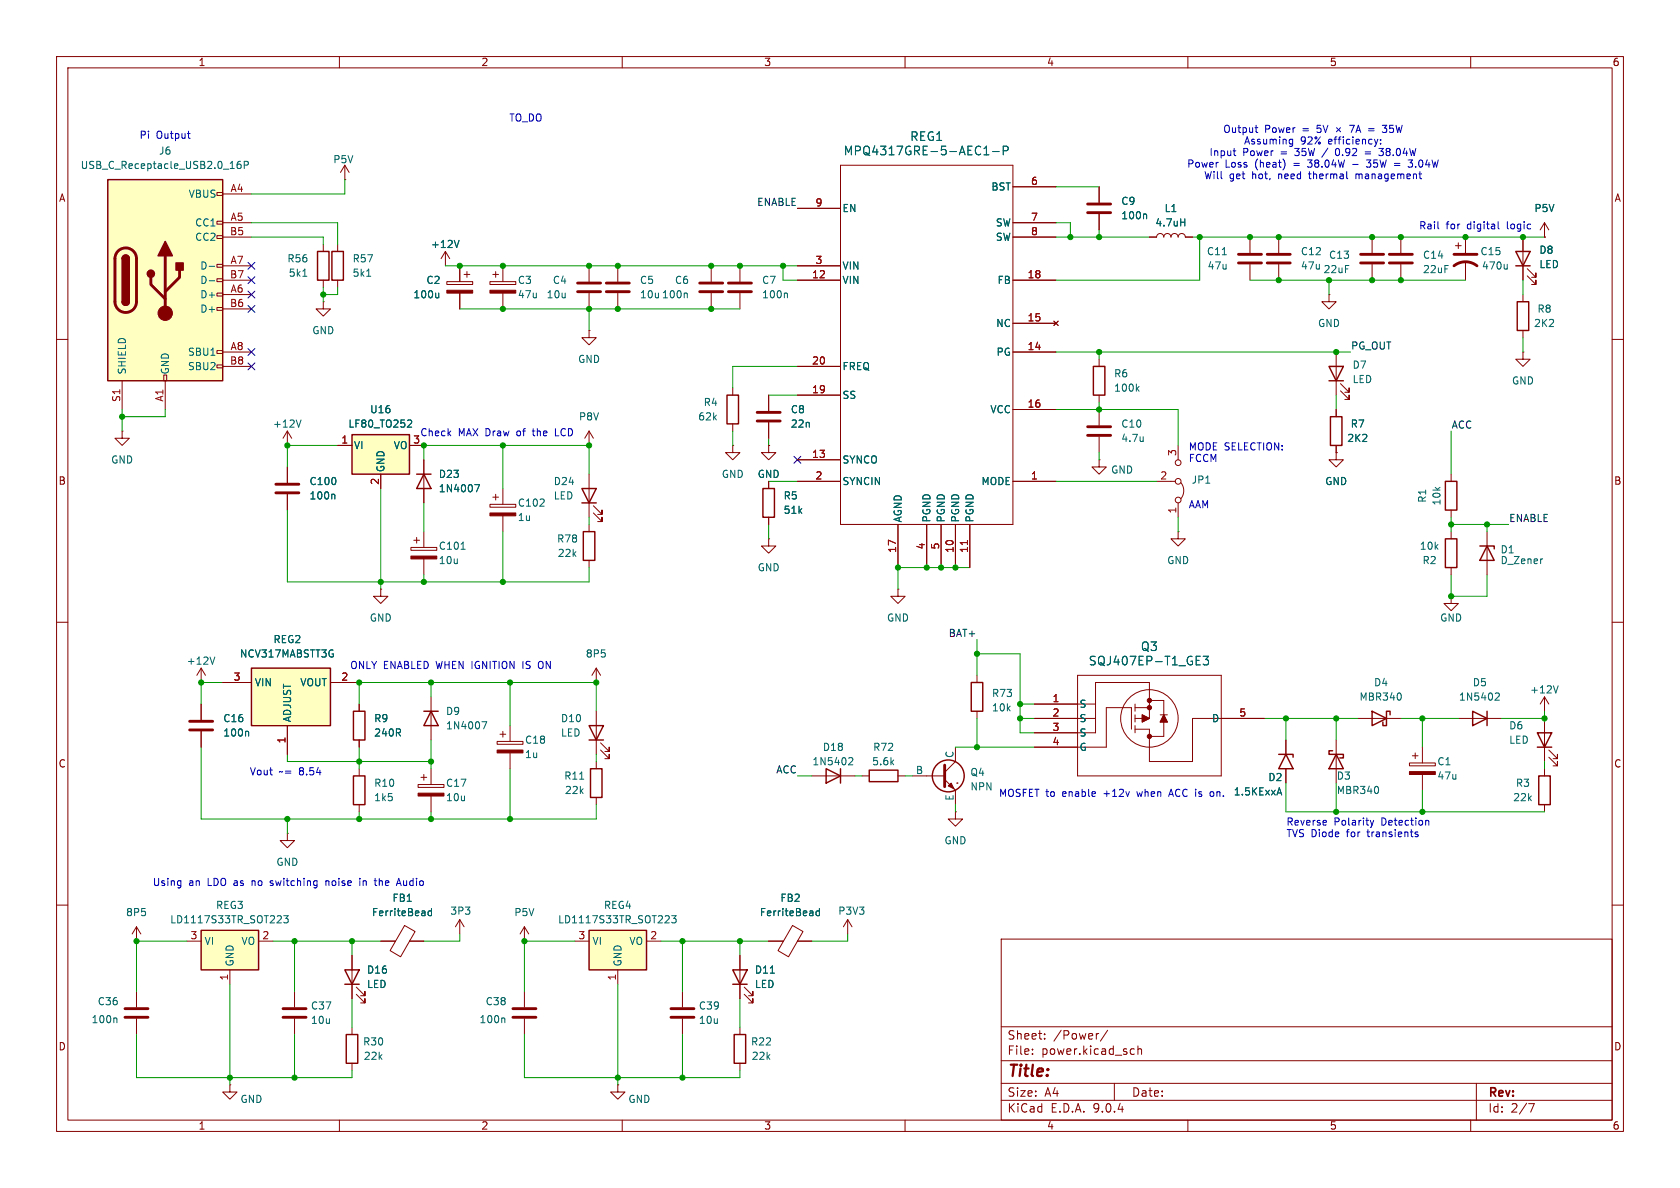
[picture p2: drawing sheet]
<svg xmlns="http://www.w3.org/2000/svg" width="297mm" height="210mm" viewBox="0 0 297 210" stroke-linecap="round" stroke-linejoin="round" font-family="sans-serif">
<g fill="none" stroke="#840000" stroke-width=".18">
<path d="M10 10h277v190h-277zM12 12h273v186h-273zM60 10v2M110 10v2M160 10v2M210 10v2M260 10v2M10 60h2M285 60h2M10 110h2M285 110h2M10 160h2"/>
<path d="M177 166h108v32h-108zM285 160h2M60 198v2M110 198v2M160 198v2M177 194.5h108M177 191.5h108M177 187.5h108M177 181.5h108M182.5 186.3v.1M182.5 185.5v.1M184.7 183.6v.1"/>
<path d="M184.7 182.8v.1M194.2 182.7l-.2 .1M195.8 182.1l-1.3 2M197 191.5v3M200.1 185.4l.4 .1M200.5 186.3l-.4 .1M201.2 185.5l.2-.1 .3 .1 .1 .9M201.2 184.9v1.5M210 198v2M260 198v2M261 191.5v6.5M270.2 195.1h1l-.6 1.5"/>
</g>
<path d="M62.2 76.8h10.2v7h-10.2z" fill="#ffffc2"/>
<g fill="none" stroke="#840000" stroke-width=".25">
<path d="M268 44.5h2.5l-1.3 2.5zM268 47h2.5M268.2 53.3h2.1v5.1h-2.1zM62.2 76.8h10.2v7h-10.2zM234.9 64.8h2.6l-1.3 2.5zM234.9 67.3h2.6M235.2 73.7h2v5h-2zM73.7 83.8h2.5M74.9 83.8l1.3 2.6h-2.5zM255.5 85.1h2.1v5.1h-2.1zM255.5 95.3h2.1v5h-2.1zM261.6 96.5h2.6v.5"/>
<path d="M262.9 96.5l1.3 2.6h-2.6zM62.5 125.7h2v5.1h-2zM62.5 137.2h2v5h-2zM74.9 125.7h2.6M76.2 125.7l1.3 2.6h-2.6zM104.1 128.3h2.6l-1.3 2.5zM104.1 130.8h2.6M104.4 135.9h2v5.1h-2zM171.7 120.7h2v5h-2zM226.1 133.4h2.5v.5M227.3 133.4l1.3 2.5h-2.5zM235.6 132.7h-.7v.7h2.6v.6h-.6"/>
<path d="M236.2 133.4l1.3 2.5h-2.6zM242.6 125.7l2.5 1.3-2.5 1.3zM245.7 126.4v-.7h-.6v2.6h-.6v-.7M260.3 125.7l2.6 1.3-2.6 1.3zM262.9 125.7v2.6M271.8 129.5h2.5l-1.3 2.6zM271.8 132.1h2.5M272 137.2h2.1v5h-2.1zM129.5 171.5h2.6l-1.3 2.5zM129.5 174h2.6M129.8 182.9h2v5.1h-2z"/>
</g>
<g fill="none" stroke="#840000" stroke-width=".18">
<path d="M141 36.8h7.6M148.6 29.2h30.5v63.5h-30.5zM179.1 33h7.6M179.1 39.4h7.6M273 39.4l-.7 1.2M273 39.4l.8 1.2M273 39.4v2.5M78.7 44.5l-.7 1.2M78.7 44.5l.8 1.2M78.7 44.5v2.5M79 49.8h4.6v.5h-4.6zM81.3 47v2.8"/>
<path d="M81.3 51.8v2.8M82 48.5h1.1M82.5 48v1M86.6 49.8h4.6v.5h-4.6zM87.1 48.5h1M87.6 48v1M88.9 47v2.8M88.9 51.8v2.8M141 47h7.6M141 49.5h7.6M179.1 49.5h7.6M179.1 41.9h7.6"/>
<path d="M179.1 57.2h7.6M186.3 56.8l.8 .7M187.1 56.8l-.8 .7M221 41.9v2.8M221 46.7v2.8M226.1 41.9v2.8M226.1 46.7v2.8M234.9 52.1v1.2h1.3l-1.3 1.3-1.2-1.3h1.2M234.9 52.1h.1M242.6 41.9v2.8M242.6 46.7v2.8M247.6 41.9v2.8"/>
<path d="M247.6 46.7v2.8M257.3 43.4h1M257.8 42.9v1M259.1 41.9v2.8M259.1 46.2v3.3M269.2 41.9v7.6M269.2 52.1v1.2M269.2 58.4v1.3M270 48.8l1.5 1.5v-.8v.8h-.7M270 47.5l1.5 1.5v-.7v.7h-.7M273 41.9h.1M50.8 76.2l-.8 1.3"/>
<path d="M50.8 76.2l.8 1.3M50.8 76.2v2.5M59.7 78.7h2.5M72.4 78.7h2.5M141 64.8h7.6M141 69.9h7.6M179.1 62.2h7.6M179.1 72.4h7.6M194.3 72.4v2.8M194.3 77.2v2.8M208.3 78.7v2.6M236.2 62.2v7.7"/>
<path d="M236.2 72.4v1.3M236.2 78.7v1.3M237 69.1l1.5 1.5v-.7v.7h-.8M237 67.8l1.5 1.5v-.7v.7h-.8M269.2 62.2v1.3h1.3l-1.3 1.3-1.2-1.3h1.2M269.2 62.2h.1M67.3 83.8v2.6M74.9 81.3v7.6M86.6 89.2h4.6v.5h-4.6zM87.1 87.9h1M87.6 87.4v1M88.9 86.4v2.8"/>
<path d="M88.9 91.2v2.8M141 85.1h7.6M141 81.3h7.6M158.7 92.7v7.6M163.8 92.7v7.6M166.4 92.7v7.6M168.9 92.7v7.6M171.4 92.7v7.6M179.1 85.1h7.6M194.3 81.3v1.3h1.3l-1.3 1.2-1.3-1.2h1.3M194.3 81.3h.1M204.5 85.1h3.3"/>
<path d="M208.3 94v1.3h1.2l-1.2 1.2-1.3-1.2h1.3M208.3 94h.1M208.3 88.9v2.5M208.8 85.3a2.26 2.26 0 0 1 0 2.8M236.2 80v1.3h1.3l-1.3 1.3-1.3-1.3h1.3M236.2 80h.1M256.5 83.8v1.3M256.5 90.2v1.2M256.5 94v1.3M262.9 94v7.6M67.3 104.1v1.3h1.3l-1.3 1.3-1.3-1.3h1.3M67.3 104.1h.1"/>
<path d="M172.7 119.4v1.3M190.5 119.4h25.4v17.8h-25.4zM256.5 105.4v1.3h1.3l-1.3 1.3-1.2-1.3h1.2M256.5 105.4h.1M256.5 100.3v1.3M63.5 124.5v1.2M63.5 130.8v1.3M63.5 135.9v1.3M73.9 138.7h4.6v.5h-4.6zM74.4 137.4h1M74.9 136.9v1M76.2 123.2v7.6"/>
<path d="M76.2 135.9v2.8M87.9 131.1h4.6v.5h-4.6zM88.4 129.8h1M88.9 129.3v1M90.2 128.3v2.8M90.2 133.1v2.8M105.4 125.7v7.7M105.4 134.6v1.3M106.2 132.6l1.5 1.5v-.7v.7h-.8M106.2 131.3l1.5 1.5v-.7v.7h-.8M172.7 125.7v1.3M182.9 127h10.8"/>
<path d="M182.9 124.5h10.8M200 128.9v-3.8h-4.4v7h-12.7M200.7 127h2.5M200.7 125.1h2.5M200.7 124.5v1.2M200.7 126.4v1.2M200.7 128.3v1.2M201.9 126.4l1.3 .6-1.3 .6zM203.2 127v-6.3h-9.5v8.8h-10.8M203.2 123.8h2.5v6.4h-2.5M205.1 126.4h1.3M205.7 126.4l.7 1.2h-1.3z"/>
<path d="M223.5 127h-12.7v7.6h-7.6v-5.7h-2.5M227.3 130.8v2.6M227.3 135.9v2.5M236.2 130.8v7.6M240 127h7.6M249.2 134.9h4.5v.5h-4.5zM249.7 133.6h1M250.2 133.1v1M251.5 132.1v2.8M251.5 136.9v2.8M257.8 127h7.6M273 123.2v2.5"/>
<path d="M273 127v7.6M273 135.9v1.3M273 123.2l-.7 1.3M273 123.2l.8 1.3M273.8 133.9l1.5 1.5v-.8v.8h-.7M273.8 132.6l1.5 1.5v-.7v.7h-.7M63.5 142.2v1.3M76.2 140.7v2.8M105.4 141v1.2M273 142.2v1.3M130.8 168.9v7.6M131.6 175.8l1.5 1.5v-.8v.8h-.8"/>
<path d="M131.6 174.5l1.5 1.5v-.7v.7h-.8M130.8 181.6v1.3M130.8 188v1.2"/>
<circle cx="208.3" cy="88.4" r=".51"/>
<circle cx="208.3" cy="81.8" r=".51"/>
<circle cx="208.3" cy="85.1" r=".51"/>
<circle cx="203.2" cy="127" r="5.1"/>
</g>
<g fill="none" stroke="#006464" stroke-width=".18">
<path d="M174 27.4h.8M174.1 26.2l.3-.4v1.6M175.5 26.8h1.1M177.4 26.6h.7l.1-.2v-.4l-.3-.2h-.5v1.6M77.6 51.8v.8M77.6 52.5l-.2 .1M81.2 42.5l-.5 1.3M216.1 45h.7M266.5 46.7v.9M266.5 47.4l-.2 .2M53.2 74.2l-.4 1.3M72.2 74.2l.5 .1 .1 .3-.8 .9h.8"/>
<path d="M202.1 77.2v.8M202.1 77.9l-.1 .1M83.9 85.7h.9l-.6 1.2M272.6 98.8h.1M211.5 117.5h.7M211.5 116h.7M212.7 116h1l-.6 .6 .5 .1v.7l-.2 .1h-.5l-.2-.1M85.2 127.6h.8l-.5 1.2M102.5 137.7h.7M226.2 139.3l.4 1.2M243.6 139.3v.7M247.7 122.7v.8"/>
<path d="M264.5 122.5l.4 .1 .2 .3-.8 .9h.8M275.5 121.2l-.5 1.3M225.9 140.2h.6M136.2 172h.7"/>
</g>
<path d="M218.9 45h4.1M218.9 46.5h4.1M224 45h4.1M224 46.5h4.1M240.5 45h4.1M240.5 46.5h4.1M245.6 45h4.1M245.6 46.5h4.1M257 47a3.3 3.3 0 0 1 4.1 0M257 45h4.1M192.3 75.4h4M192.3 77h4" fill="none" stroke="#840000" stroke-width=".51"/>
<g fill="#840000" stroke="#840000" stroke-width=".18">
<path d="M87.9 132.6h4.6v.5h-4.6z"/>
<path d="M73.9 140.2h4.6v.5h-4.6z"/>
<path d="M86.6 90.7h4.6v.5h-4.6z"/>
<path d="M249.2 136.4h4.5v.5h-4.5z"/>
<path d="M201.9 126.4l1.3 .6-1.3 .6z"/>
<path d="M205.7 126.4l.7 1.2h-1.3z"/>
<path d="M86.6 51.3h4.6v.5h-4.6z"/>
<path d="M79 51.3h4.6v.5h-4.6z"/>
<circle cx="203.2" cy="123.8" r=".38"/>
<circle cx="203.2" cy="125.1" r=".38"/>
<circle cx="203.2" cy="130.2" r=".38"/>
</g>
<path d="M171 95.6v.7" fill="none" stroke="#a90000" stroke-width=".18"/>
<path d="M19 31.8h20.4v35.5h-20.4z" fill="#ffffc2"/>
<g fill="none" stroke="#840000" stroke-width=".18">
<path d="M38.4 34h1v.5h-1zM38.4 39.1h1v.5h-1zM39.4 34.3h5M39.4 39.4h5M61 31.8h.1M61 29.2l.7 1.3M61 29.2l-.8 1.3M61 29.2v2.6M194.3 33v2.8M194.3 37.8v2.8M38.4 41.7h1v.5h-1zM38.4 46.7h1v.5h-1z"/>
<path d="M38.4 49.3h1v.5h-1zM38.4 51.8h1v.5h-1zM38.4 54.4h1v.5h-1zM39.4 41.9h5M39.4 47h5M39.4 49.5h5M39.4 52.1h5M39.4 54.6h5M57.1 53.3v1.3h1.3l-1.3 1.3-1.2-1.3h1.2M57.1 53.3h.1M57.1 43.2v1.3M57.1 49.5v1.3"/>
<path d="M59.7 43.2v1.3M59.7 49.5v1.3M203.2 41.9h1.3a.64 .64 0 0 1 .6-.6 .64 .64 0 0 1 .6 .6 .64 .64 0 0 1 .7-.6 .64 .64 0 0 1 .6 .6 .64 .64 0 0 1 .6-.6 .64 .64 0 0 1 .7 .6 .64 .64 0 0 1 .6-.6 .64 .64 0 0 1 .6 .6h1.3M21.6 76.2v1.3h1.3l-1.3 1.2-1.3-1.2h1.3M21.6 76.2h.1M21.6 67.3v5.1M29 66.3h.5v1h-.5zM29.2 67.3v5.1M38.4 62h1v.5h-1zM38.4 64.5h1v.5h-1zM39.4 62.2h5M39.4 64.8h5"/>
<path d="M194.3 63.5v1.3M194.3 69.9v1.2M105.4 118.1l-.8 1.3M105.4 118.1l.8 1.3M105.4 118.1v2.6M158.7 104.1v1.3h1.3l-1.3 1.3-1.2-1.3h1.2M158.7 104.1h.1M105.4 120.7h.1M143.5 137.2h7.6M152.4 137.2h1.3M158.7 137.2h1.3M161.3 137.2h5.7"/>
<path d="M167 137.8l1.9 1.9v2.5M168.9 132.1v2.5l-1.9 1.9M169.2 138.4h.1M50.8 147.3v1.3h1.3l-1.3 1.3-1.3-1.3h1.3M50.8 147.3h.1M168.9 143.5v1.3h1.3l-1.3 1.3-1.3-1.3h1.3M168.9 143.5h.1M24.1 166.4h.1M24.1 163.8l-.7 1.3M24.1 163.8l.8 1.3M24.1 163.8v2.6"/>
</g>
<g fill="none" stroke="#840000" stroke-width=".25">
<path d="M19 31.8h20.4v35.5h-20.4zM21.6 45.7a.64 .64 0 0 1 .6-.6 .64 .64 0 0 1 .7 .6M21.6 53.3a.64 .64 0 0 0 .6 .7 .64 .64 0 0 0 .7-.7M56.1 44.5h2.1v5h-2.1zM58.7 44.5h2v5h-2zM193.3 64.8h2v5.1h-2zM146 135.9l2.6 1.3-2.6 1.2zM148.6 135.9v2.5M153.7 136.1h5v2.1h-5z"/>
<circle cx="167.6" cy="137.2" r="2.82"/>
</g>
<path d="M192.3 36.1h4M192.3 37.6h4M20.9 44.4a1.9 1.9 0 0 1 2-.4 1.9 1.9 0 0 1 1.2 1.7v7.6a1.91 1.91 0 0 1-1.9 1.9 1.91 1.91 0 0 1-1.9-1.9v-7.7l.2-.7zM26.7 49v1.3l2.5 2.5M29.2 45.2v10.2M31.7 47.8v1.2l-2.5 2.6M167 135.3v3.8" fill="none" stroke="#840000" stroke-width=".51"/>
<g fill="#840000" stroke="#840000" stroke-width=".25">
<path d="M21.6 45.7h1.3v7.6h-1.3z"/>
<path d="M21.8 45.3a.64 .64 0 0 1 .7-.2 .64 .64 0 0 1 .4 .6h-1.3z"/>
<path d="M21.6 53.3h1.3a.64 .64 0 0 1-.7 .7 .64 .64 0 0 1-.6-.7z"/>
<path d="M29.2 42.7l1.3 2.5h-2.6z"/>
<path d="M31.1 46.5h1.3v1.3h-1.3z"/>
<circle cx="26.7" cy="48.4" r=".63"/>
</g>
<g fill="#840000" stroke="#840000" stroke-width=".18">
<path d="M167.6 138.9l.5-.5 .6 1z"/>
<circle cx="29.2" cy="55.4" r="1.27"/>
</g>
<path d="M42.5 28.5l-.3 .1a.86 .86 0 0 0 0 1.2l.4-.1v-.5l-.2-.2-.4 .1-.1 .1M43.2 29.2l.6-.1 .1-.2-.1-.3-.6-.1v1.3M202.5 37.8l.2 .2v.7M208.7 39.3h.8M209.5 38.7v1.2M37 47.1h1M37 49.6h1M53.5 48.8h.8M64.8 48.8h.7M201 68.7l.4 .5M201.4 68.3l-.5 .5M150.2 133.9l.4 .1 .2 .3-.8 .9h.8" fill="none" stroke="#006464" stroke-width=".18"/>
<path d="M35.6 164.5h10.1v7h-10.1z" fill="#ffffc2"/>
<path d="M128.5 69.9h2.1v5h-2.1zM102.9 86.4h2.5l-1.3 2.5zM102.9 88.9h2.5M103.1 94h2.1v5.1h-2.1zM134.9 86.4h2v5h-2zM35.6 164.5h10.1v7h-10.1zM61 171.5h2.5l-1.3 2.5zM61 174h2.5M61.2 182.9h2v5.1h-2z" fill="none" stroke="#840000" stroke-width=".25"/>
<g fill="none" stroke="#840000" stroke-width=".18">
<path d="M104.1 58.4v1.3h1.3l-1.3 1.3-1.2-1.3h1.2M104.1 58.4h.1M104.1 47v2.8M104.1 51.8v2.8M109.2 47v2.8M109.2 51.8v2.8M125.7 47v2.8M125.7 51.8v2.8M130.8 47v2.8M130.8 51.8v2.8M104.1 78.7h.1M104.1 76.2l-.7 1.3"/>
<path d="M104.1 76.2l.8 1.3M104.1 76.2v2.5M129.5 78.7v1.3h1.3l-1.3 1.3-1.2-1.3h1.2M129.5 78.7h.1M129.5 68.6v1.3M129.5 74.9v1.3M135.9 78.7v1.3h1.3l-1.3 1.3-1.3-1.3h1.3M135.9 78.7h.1M135.9 69.9v2.7M135.9 74.7v2.8M72.6 96.8h4.6v.5h-4.6zM73.2 95.5h1"/>
<path d="M73.7 95v1M74.9 94v2.8M74.9 98.8v2.8M104.1 83.8v7.6M104.1 92.7v1.3M104.1 99.1v1.2M104.9 90.7l1.5 1.5v-.8v.8h-.7M104.9 89.4l1.5 1.5v-.7v.7h-.7M135.9 95.3v1.2h1.3l-1.3 1.3-1.3-1.3h1.3M135.9 95.3h.1M135.9 85.1v1.3M135.9 91.4v1.3"/>
<path d="M24.1 175.3v2.8M33 166.4h2.6M40.6 171.5v2.5M45.7 166.4h2.6M52.1 175.3v2.8M62.2 168.9v7.6M63 175.8l1.5 1.5v-.8v.8h-.7M63 174.5l1.5 1.5v-.7v.7h-.7M67.3 166.4h2.6M71.5 163.6l1.9 1.1-2.6 4.4-1.8-1.1zM72.4 166.4h2.5M24.1 180.1v2.8"/>
<path d="M40.6 191.8v1.2h1.3l-1.3 1.3-1.2-1.3h1.2M40.6 191.8h.1M52.1 180.1v2.8M62.2 181.6v1.3M62.2 188v1.2"/>
</g>
<path d="M121.3 51.8l.2 .2v.6M139 51.8l.2 .2v.6M81.5 97.1h.7M20.5 179.9l.2 .2v.7M50.2 161.9h.8l-.5 .5 .4 .1v.5l-.2 .1-.5-.1M76.3 161.1l-.4-.1-.2 .3 .1 .5h.5M76.3 160.6v1.3" fill="none" stroke="#006464" stroke-width=".18"/>
<g fill="none" stroke="#840000" stroke-width=".51">
<path d="M102.1 50h4.1M102.1 51.6h4.1M107.2 50h4.1M107.2 51.6h4.1M123.7 50h4.1M123.7 51.6h4.1M128.8 50h4M128.8 51.6h4M133.9 72.9h4M133.9 74.4h4M22.1 178.3h4.1M22.1 179.8h4.1"/>
<path d="M50 178.3h4.1M50 179.8h4.1"/>
</g>
<path d="M72.6 98.3h4.6v.5h-4.6z" fill="#840000" stroke="#840000" stroke-width=".18"/>
<path d="M44.4 118.1h14v10.2h-14z" fill="#ffffc2"/>
<path d="M44.4 118.1h14v10.2h-14z" fill="none" stroke="#840000" stroke-width=".25"/>
<g fill="none" stroke="#840000" stroke-width=".18">
<path d="M50.8 82.6v2.7M50.8 87.4v2.8M35.6 118.1l-.8 1.3M35.6 118.1l.7 1.3M35.6 118.1v2.6M35.6 124.5v2.8M35.6 129.3v2.8M39.4 120.7h5M50.8 128.3v5.1M58.4 120.7h5.1M81.3 162.6l-.8 1.2M81.3 162.6l.7 1.2"/>
<path d="M81.3 162.6v2.5M92.7 166.4h.1M92.7 163.8l-.8 1.3M92.7 163.8l.8 1.3M92.7 163.8v2.6M92.7 175.3v2.8M92.7 180.1v2.8"/>
</g>
<path d="M59 87.4l.2 .1v.7M38 116.1l-.4 1.3M43.8 129.3l.2 .2v.6M89.1 179.9l.1 .2v.7" fill="none" stroke="#006464" stroke-width=".18"/>
<path d="M48.8 85.6h4M48.8 87.1h4M33.5 127.5h4.1M33.5 129h4.1M90.7 178.3h4M90.7 179.8h4" fill="none" stroke="#840000" stroke-width=".51"/>
<path d="M104.1 164.5h10.2v7h-10.2z" fill="#ffffc2"/>
<path d="M104.1 164.5h10.2v7h-10.2z" fill="none" stroke="#840000" stroke-width=".25"/>
<g fill="none" stroke="#840000" stroke-width=".18">
<path d="M141 36.8h7.6M179.1 33h7.6M179.1 39.4h7.6M194.3 33v2.8M194.3 37.8v2.8M81.3 47v2.8M81.3 51.8v2.8M141 47h7.6M141 49.5h7.6M179.1 41.9h7.6M179.1 49.5h7.6M179.1 57.2h7.6"/>
<path d="M186.3 56.8l.8 .7M187.1 56.8l-.8 .7M203.2 41.9h1.3M209.5 41.9h1.3M269.2 41.9v2.6M269.2 47v2.5M273 41.9h.1M59.7 78.7h2.5M72.4 78.7h2.5M135.9 78.7h.1M135.9 69.9v2.7M135.9 74.7v2.8"/>
<path d="M141 64.8h7.6M141 69.9h7.6M179.1 62.2h7.6M179.1 72.4h7.6M236.2 72.4v1.3M236.2 78.7v1.3M50.8 82.6v2.7M50.8 87.4v2.8M67.3 83.8v2.6M74.9 81.3v2.5M74.9 86.4v2.5M135.9 85.1v1.3"/>
<path d="M135.9 91.4v1.3M141 81.3h7.6M141 85.1h7.6M158.7 92.7v7.6M163.8 92.7v7.6M166.4 92.7v7.6M168.9 92.7v7.6M171.4 92.7v7.6M179.1 85.1h7.6M236.2 80h.1M35.6 124.5v2.8M35.6 129.3v2.8"/>
<path d="M39.4 120.7h5M50.8 128.3v5.1M58.4 120.7h5.1M63.5 124.5v1.2M63.5 130.8v1.3M182.9 124.5h7.6M182.9 127h7.6M182.9 129.5h7.6M182.9 132.1h7.6M215.9 127h7.6M227.3 130.8v2.6M227.3 135.9v2.5"/>
<path d="M62.2 168.9v2.6M62.2 174v2.5M67.3 166.4h2.5M72.4 166.4h2.5M101.6 166.4h2.5M109.2 171.5v2.5M114.3 166.4h2.5M120.6 175.3v2.8M130.8 168.9v2.6M130.8 174v2.5M135.9 166.4h2.6M140.1 163.6l1.9 1.1-2.6 4.4-1.9-1.1z"/>
<path d="M141 166.4h2.5M149.9 162.6l-.8 1.2M149.9 162.6l.7 1.2M149.9 162.6v2.5M109.2 191.8v1.2h1.3l-1.3 1.3-1.3-1.3h1.3M109.2 191.8h.1M120.6 180.1v2.8"/>
</g>
<g fill="none" stroke="#006464" stroke-width=".18">
<path d="M174 27.4h.8M174.1 26.2l.3-.4v1.6M175.5 26.8h1.1M177.4 26.6h.7l.1-.2v-.4l-.3-.2h-.5v1.6M202.5 37.8l.2 .2v.7M208.7 39.3h.8M209.5 38.7v1.2M77.6 51.8v.8M77.6 52.5l-.2 .1M81.2 42.5l-.5 1.3M72.2 74.2l.5 .1 .1 .3-.8 .9h.8M59 87.4l.2 .1v.7"/>
<path d="M83.9 85.7h.9l-.6 1.2M211.5 117.5h.7M211.5 116h.7M212.7 116h1l-.6 .6 .5 .1v.7l-.2 .1h-.5l-.2-.1M43.8 129.3l.2 .2v.6M226.2 139.3l.4 1.2M225.9 140.2h.6M76.3 161.1l-.4-.1-.2 .3 .1 .5h.5M76.3 160.6v1.3M118.7 161.9h.8l-.4 .5 .4 .1v.5l-.2 .1-.6-.1M136.2 172h.7M144.9 161.1l-.4-.1-.2 .3 .1 .5h.5"/>
<path d="M144.9 160.6v1.3"/>
</g>
<path d="M118.6 178.3h4.1M118.6 179.8h4.1" fill="none" stroke="#840000" stroke-width=".51"/>
<g fill="none" stroke="#009600" stroke-width=".18">
<path d="M44.4 39.4h15.3v3.8M61 31.8v2.5h-16.6M186.7 39.4h2.5v2.5M186.7 33h7.6M44.4 41.9h12.7v1.3M57.1 50.8v2.5M59.7 50.8v1.3h-2.6M78.7 47h62.3M81.3 54.6h49.5M104.1 54.6v3.8M138.4 47v2.5h2.6M186.7 41.9h16.5"/>
<path d="M194.3 40.6v1.3M210.8 41.9h62.2M212.1 41.9v7.6h-25.4M221 49.5h38.1M234.9 49.5v2.6M269.2 49.5v2.6M269.2 59.7v2.5M21.6 72.4v3.8M29.2 72.4v1.3h-7.6M59.7 78.7h-8.9v3.9M88.9 78.7v7.7M129.5 76.2v2.5"/>
<path d="M135.9 77.5v1.2M135.9 69.9h5.1M141 64.8h-11.5v3.8M186.7 62.2h52.1M186.7 72.4h21.6v6.3M194.3 62.2v1.3M194.3 71.1v1.3M236.2 69.9v2.5M256.5 76.2v7.6M50.8 90.2v12.7h53.3v-2.6M67.3 86.4v17.7M74.9 81.3v-2.6h29.2v5.1"/>
<path d="M74.9 88.9v5.1M88.9 94v8.9M104.1 91.4v1.3M135.9 85.1h5.1M135.9 92.7v2.6M186.7 85.1h17.8M194.3 80v1.3M208.3 91.4v2.6M256.5 91.4v2.6M256.5 92.7h10.2M262.9 92.7v1.3M74.9 101.6v1.3"/>
<path d="M171.4 100.3h-12.7v3.8M172.7 115.6h7.6v13.9h2.6M172.7 113v6.4M256.5 101.6v3.8h6.4v-3.8M35.6 132.1v12.7h69.8v-2.6M39.4 120.7h-3.8v3.8M50.8 133.4v1.2h25.4M63.5 124.5v-3.8h41.9v5M63.5 132.1v3.8M76.2 120.7v2.5M76.2 130.8v5.1M90.2 120.7v7.6"/>
<path d="M90.2 135.9v8.9M105.4 133.4v1.2M141 137.2h2.5M151.1 137.2h1.3M160 137.2h1.3M168.9 132.1h14M172.7 127v5.1M180.3 127h2.6M180.3 124.5h2.6M223.5 127h16.5M227.3 127v3.8M227.3 138.4v5.1h45.7"/>
<path d="M236.2 127v3.8M236.2 138.4v5.1M247.6 127h10.2M251.5 127v5.1M251.5 139.7v3.8M273 125.7v1.3h-7.6M273 134.6v1.3M50.8 144.8v2.5M63.5 143.5v1.3M76.2 143.5v1.3M168.9 142.2v1.3M33 166.4h-8.9v8.9"/>
<path d="M40.6 174v17.8M48.3 166.4h19M52.1 166.4v8.9M62.2 166.4v2.5M62.2 176.5v5.1M81.3 165.1v1.3h-6.4M101.6 166.4h-8.9v8.9M109.2 174v17.8M116.8 166.4h19.1M120.6 166.4v8.9M130.8 166.4v2.5M130.8 176.5v5.1"/>
<path d="M149.9 165.1v1.3h-6.4M24.1 182.9v7.6h38.1v-1.3M52.1 182.9v7.6M92.7 182.9v7.6h38.1v-1.3M120.6 182.9v7.6"/>
</g>
<g fill="none" stroke="#000084" stroke-width=".18">
<path d="M43.8 46.4l1.3 1.2M43.8 54l1.3 1.2M43.8 51.5l1.3 1.2M43.8 48.9l1.3 1.2M45.1 46.4l-1.3 1.2M45.1 54l-1.3 1.2M45.1 51.5l-1.3 1.2M45.1 48.9l-1.3 1.2M43.8 61.6l1.3 1.2M43.8 64.2l1.3 1.2M45.1 61.6l-1.3 1.2M45.1 64.2l-1.3 1.2"/>
<path d="M140.4 80.7l1.2 1.2M141.6 80.7l-1.2 1.2"/>
</g>
<g fill="none" stroke="#0000c2" stroke-width=".18">
<path d="M33.1 23.6h.5M33.5 24.5h.1M218 26.7h.5M218.2 27.3l.3 .2M221.9 22.6h.5M222.1 22.1v1.1l.3 .2M227 28.5l.2 .4-.2 .8M228 25.4h.5M228 24.7h.5M228.5 24.6v1l-.1 .2-.3 .1M236.1 26.7l.1 .7M236.3 22.6l.7 .7"/>
<path d="M237 22.6l-.7 .7M238.6 22.1h.8l-.5 1.3M239.1 29.1h1M239.7 23.4l.4-1.3 .5 1.3M239.7 30.8v.8M239.8 23.1h.6M239.9 30.8l-.2 .1M241.3 26.8h1M241.3 27.2h1M241.6 28.3h.7l-.4 .5h.2M241.6 29.4l.5 .2M242 22.8h.9"/>
<path d="M242 23.1h.9M243 24.6l.3 .9M243.3 25.5l-.1 .3M243.6 24.6l-.3 .9M243.8 27.4l.1 .1 .5-.1M243.8 26.2h.8l-.5 .5 .3 .1M244.1 25.3v.2M244.1 24.7v.1M244.4 23.3l.2 .1h.4M244.4 22.1h.8l-.5 .5 .3 .1M246.5 28.9h1M246.5 29.2h1"/>
<path d="M249.7 28.3l-.4 .5h.3l.1 .2M249.7 29.3l-.2 .3h-.4M250.8 30.8h.5M251.2 31.6h.1M264.8 39.2v1.1l.2 .2M254.3 40.4l.1 .1M98.2 75.8v1.2h.6M95.4 117a.9 .9 0 0 0 0 1.1M207 139.5l-.4 1.3M31.9 155.7l.1 .1M32 155.7l-.1 1.1M32 156.5h-.1"/>
<path d="M47.8 156.5h.1M47.9 155.7l-.1 .2 .1 .2M57.6 155.7v.8M58 155.7l-.4 .1M63.6 155.3v.1M63.6 155.7v.8M66.1 155.7h.5M66.4 156.5h.2M70.2 156.2h.6M70.5 155.3l.4 1.2M206.7 140.4h.6M214 140.7l.2 .1 .3-.1"/>
<path d="M214.5 140l-.3-.1-.2 .2M234.4 145.1l.1 .2-.6 .1M242.2 145l.3 .9M242.5 145.9l-.3 .4M242.9 145l-.4 .9M250.2 147.4l.5 .1v.2l-.2 .2-.3-.1M250.2 147.1h.5M252.2 145l.4 .2v.7"/>
</g>
<path d="M171 95.6v.7" fill="none" stroke="#a90000" stroke-width=".18"/>
<g fill="#009600" stroke="#009600" stroke-width=".18">
<circle cx="247.6" cy="41.9" r=".46"/>
<circle cx="242.6" cy="41.9" r=".46"/>
<circle cx="212.1" cy="41.9" r=".46"/>
<circle cx="226.1" cy="41.9" r=".46"/>
<circle cx="259.1" cy="41.9" r=".46"/>
<circle cx="247.6" cy="49.5" r=".46"/>
<circle cx="269.2" cy="41.9" r=".46"/>
<circle cx="242.6" cy="49.5" r=".46"/>
<circle cx="256.5" cy="105.4" r=".46"/>
<circle cx="251.5" cy="127" r=".46"/>
<circle cx="262.9" cy="92.7" r=".46"/>
<circle cx="256.5" cy="92.7" r=".46"/>
<circle cx="273" cy="127" r=".46"/>
<circle cx="163.8" cy="100.3" r=".46"/>
<circle cx="158.7" cy="100.3" r=".46"/>
<circle cx="166.4" cy="100.3" r=".46"/>
<circle cx="172.7" cy="132.1" r=".46"/>
<circle cx="168.9" cy="100.3" r=".46"/>
<circle cx="172.7" cy="115.6" r=".46"/>
<circle cx="180.3" cy="127" r=".46"/>
<circle cx="180.3" cy="124.5" r=".46"/>
<circle cx="227.3" cy="127" r=".46"/>
<circle cx="236.2" cy="143.5" r=".46"/>
<circle cx="251.5" cy="143.5" r=".46"/>
<circle cx="236.2" cy="127" r=".46"/>
<circle cx="194.3" cy="62.2" r=".46"/>
<circle cx="194.3" cy="41.9" r=".46"/>
<circle cx="194.3" cy="72.4" r=".46"/>
<circle cx="189.2" cy="41.9" r=".46"/>
<circle cx="234.9" cy="49.5" r=".46"/>
<circle cx="226.1" cy="49.5" r=".46"/>
<circle cx="236.2" cy="62.2" r=".46"/>
<circle cx="221" cy="41.9" r=".46"/>
<circle cx="88.9" cy="78.7" r=".46"/>
<circle cx="88.9" cy="54.6" r=".46"/>
<circle cx="50.8" cy="78.7" r=".46"/>
<circle cx="57.1" cy="52.1" r=".46"/>
<circle cx="21.6" cy="73.7" r=".46"/>
<circle cx="88.9" cy="47" r=".46"/>
<circle cx="105.4" cy="120.7" r=".46"/>
<circle cx="90.2" cy="120.7" r=".46"/>
<circle cx="76.2" cy="120.7" r=".46"/>
<circle cx="76.2" cy="134.6" r=".46"/>
<circle cx="63.5" cy="144.8" r=".46"/>
<circle cx="50.8" cy="144.8" r=".46"/>
<circle cx="52.1" cy="166.4" r=".46"/>
<circle cx="24.1" cy="166.4" r=".46"/>
<circle cx="52.1" cy="190.5" r=".46"/>
<circle cx="40.6" cy="190.5" r=".46"/>
<circle cx="62.2" cy="166.4" r=".46"/>
<circle cx="104.1" cy="78.7" r=".46"/>
<circle cx="125.7" cy="47" r=".46"/>
<circle cx="125.7" cy="54.6" r=".46"/>
<circle cx="130.8" cy="47" r=".46"/>
<circle cx="138.4" cy="47" r=".46"/>
<circle cx="88.9" cy="102.9" r=".46"/>
<circle cx="74.9" cy="102.9" r=".46"/>
<circle cx="35.6" cy="120.7" r=".46"/>
<circle cx="63.5" cy="120.7" r=".46"/>
<circle cx="63.5" cy="134.6" r=".46"/>
<circle cx="67.3" cy="102.9" r=".46"/>
<circle cx="90.2" cy="144.8" r=".46"/>
<circle cx="76.2" cy="144.8" r=".46"/>
<circle cx="92.7" cy="166.4" r=".46"/>
<circle cx="109.2" cy="190.5" r=".46"/>
<circle cx="120.6" cy="166.4" r=".46"/>
<circle cx="130.8" cy="166.4" r=".46"/>
<circle cx="120.6" cy="190.5" r=".46"/>
<circle cx="74.9" cy="78.7" r=".46"/>
<circle cx="109.2" cy="54.6" r=".46"/>
<circle cx="109.2" cy="47" r=".46"/>
<circle cx="104.1" cy="54.6" r=".46"/>
<circle cx="104.1" cy="47" r=".46"/>
<circle cx="81.3" cy="47" r=".46"/>
</g>
<text font-size="2.8" fill="#840000" x="178" y="190.9">Title:</text>
<g font-size="2.1" fill="#006464">
<text x="149.1" y="27.7">MPQ4317GRE-5-AEC1-P</text>
<text x="160.8" y="25.1">REG1</text>
<text x="192.4" y="117.8">SQJ407EP-T1_GE3</text>
<text x="201.6" y="115.3">Q3</text>
</g>
<g font-size="2.1" fill="#840000">
<text x="178" y="184">Sheet:</text>
<text x="186.2" y="184">/Power/</text>
<text x="178" y="186.7">File:</text>
<text x="184.1" y="186.7">power.kicad_sch</text>
<text x="178" y="196.9">KiCad</text>
<text x="178" y="194.1">Size:</text>
<text x="184.7" y="194.1">A4</text>
<text x="185.7" y="196.9">E.D.A.</text>
<text x="193.3" y="196.9">9.0.4</text>
<text x="200" y="194.1">Date:</text>
<text x="263" y="194.3">Rev:</text>
<text x="263" y="196.9">Id:</text>
<text x="267.1" y="196.9">2/7</text>
</g>
<g font-size="1.8" fill="#840000">
<text x="35" y="11.9">1</text>
<text x="85" y="11.9">2</text>
<text x="135" y="11.9">3</text>
<text x="185" y="11.9">4</text>
<text x="235" y="11.9">5</text>
<text x="285" y="11.9">6</text>
<text x="10.3" y="35.9">A</text>
<text x="285.3" y="35.9">A</text>
<text x="10.3" y="85.9">B</text>
<text x="285.3" y="85.9">B</text>
<text x="10.3" y="135.9">C</text>
<text x="285.3" y="135.9">C</text>
<text x="10.3" y="185.9">D</text>
<text x="285.3" y="185.9">D</text>
<text x="35" y="199.9">1</text>
<text x="85" y="199.9">2</text>
<text x="135" y="199.9">3</text>
<text x="185" y="199.9">4</text>
<text x="235" y="199.9">5</text>
<text x="285" y="199.9">6</text>
</g>
<g font-size="1.8" fill="#0000c2">
<text x="89.9" y="21.7">TO_DO</text>
<text x="216.1" y="23.7">Output</text>
<text x="223.5" y="23.7">Power</text>
<text x="230.3" y="23.7">=</text>
<text x="233.1" y="23.7">5V</text>
<text x="245.5" y="23.7">35W</text>
<text x="24.6" y="24.7">Pi</text>
<text x="27.6" y="24.7">Output</text>
<text x="209.8" y="29.8">Power</text>
<text x="213.7" y="27.8">Input</text>
<text x="216.6" y="29.8">Loss</text>
<text x="219.7" y="27.8">Power</text>
<text x="219.8" y="25.7">Assuming</text>
<text x="222" y="29.8">(heat)</text>
<text x="226.5" y="27.8">=</text>
<text x="228.9" y="29.8">=</text>
<text x="229.2" y="27.8">35W</text>
<text x="229.9" y="25.7">92%</text>
<text x="231.7" y="29.8">38.04W</text>
<text x="234.3" y="27.8">/</text>
<text x="234.9" y="25.7">efficiency:</text>
<text x="236.8" y="27.8">0.92</text>
<text x="242.5" y="29.8">35W</text>
<text x="244.9" y="27.8">38.04W</text>
<text x="247.5" y="29.8">=</text>
<text x="250.3" y="29.8">3.04W</text>
<text x="212.8" y="31.9">Will</text>
<text x="217.3" y="31.9">get</text>
<text x="221.5" y="31.9">hot,</text>
<text x="226.3" y="31.9">need</text>
<text x="231.9" y="31.9">thermal</text>
<text x="240.3" y="31.9">management</text>
<text x="250.8" y="40.7">Rail</text>
<text x="255.6" y="40.7">for</text>
<text x="259.5" y="40.7">digital</text>
<text x="266.7" y="40.7">logic</text>
<text x="74.2" y="77.3">Check</text>
<text x="81" y="77.3">MAX Draw</text>
<text x="91.6" y="77.3">of</text>
<text x="94.7" y="77.3">the</text>
<text x="98.8" y="77.3">LCD</text>
<text x="210.1" y="79.8">MODE SELECTION:</text>
<text x="210.1" y="81.9">FCCM</text>
<text x="210.1" y="90.1">AAM</text>
<text x="61.8" y="118.5">ONLY ENABLED WHEN IGNITION</text>
<text x="92.9" y="118.5">IS</text>
<text x="95.8" y="118.5">ON</text>
<text x="44.1" y="137.3">Vout</text>
<text x="49.3" y="137.3">~=</text>
<text x="53" y="137.3">8.54</text>
<text x="176.5" y="141.1">MOSFET to</text>
<text x="187.9" y="141.1">enable</text>
<text x="195.4" y="141.1">+12v</text>
<text x="201.5" y="141.1">when</text>
<text x="207.4" y="141.1">ACC is</text>
<text x="215" y="141.1">on. 1.5KExxA</text>
<text x="227.3" y="146.1">Reverse</text>
<text x="227.3" y="148.2">TVS Diode</text>
<text x="235.8" y="146.1">Polarity</text>
<text x="238.2" y="148.2">for</text>
<text x="242" y="148.2">transients</text>
<text x="244.3" y="146.1">Detection</text>
<text x="26.9" y="156.8">Using</text>
<text x="33.3" y="156.8">an</text>
<text x="36.8" y="156.8">LDO as</text>
<text x="45" y="156.8">no</text>
<text x="48.4" y="156.8">switching</text>
<text x="58.4" y="156.8">noise</text>
<text x="64.6" y="156.8">in</text>
<text x="67.5" y="156.8">the</text>
<text x="71.7" y="156.8">Audio</text>
</g>
<g font-size="1.8" fill="#006464">
<text x="28" y="27.5">J6</text>
<text x="58.8" y="29.1">P5V</text>
<text x="14.2" y="30.1">USB_C_Receptacle_USB2.0_16P</text>
<text x="33.3" y="35.2">VBUS</text>
<text x="175.2" y="33.9">BST</text>
<text x="34.4" y="40.2">CC1</text>
<text x="148.8" y="37.7">EN</text>
<text x="176" y="40.2">SW</text>
<text x="198.1" y="36.4">C9</text>
<text x="198.1" y="39">100n</text>
<text x="204.2" y="40.2">4.7uH</text>
<text x="205.8" y="37.7">L1</text>
<text x="271.2" y="37.7">P5V</text>
<text x="34.4" y="42.8">CC2</text>
<text x="35.3" y="47.9">D-</text>
<text x="50.7" y="46.6">R56</text>
<text x="62.2" y="46.6">R57</text>
<text x="76.1" y="44">+12V</text>
<text x="148.8" y="47.9">VIN</text>
<text x="176" y="42.8">SW</text>
<text x="213.3" y="45.3">C11</text>
<text x="213.4" y="47.9">47u</text>
<text x="229.9" y="45.3">C12</text>
<text x="229.9" y="47.9">47u</text>
<text x="234.9" y="45.9">C13</text>
<text x="251.5" y="45.9">C14</text>
<text x="261.6" y="45.3">C15</text>
<text x="261.9" y="47.9">470u</text>
<text x="272" y="45.1">D8</text>
<text x="272" y="47.6">LED</text>
<text x="35.3" y="50.4">D-</text>
<text x="35.3" y="52.9">D+</text>
<text x="50.9" y="49.1">5k1</text>
<text x="62.2" y="49.1">5k1</text>
<text x="73" y="52.9">100u</text>
<text x="75.3" y="50.4">C2</text>
<text x="91.4" y="50.4">C3</text>
<text x="91.4" y="52.9">47u</text>
<text x="96.5" y="52.9">10u</text>
<text x="97.6" y="50.4">C4</text>
<text x="113" y="50.4">C5</text>
<text x="113" y="52.9">10u 100n</text>
<text x="119.2" y="50.4">C6</text>
<text x="134.6" y="50.4">C7</text>
<text x="134.6" y="52.9">100n</text>
<text x="148.8" y="50.4">VIN</text>
<text x="176.3" y="50.4">FB</text>
<text x="233.9" y="48.5">22uF</text>
<text x="251.5" y="48.5">22uF</text>
<text x="35.3" y="55.5">D+</text>
<text x="55.1" y="59.3">GND</text>
<text x="176" y="58">NC</text>
<text x="232.9" y="58">GND</text>
<text x="271.1" y="58">2K2</text>
<text x="271.7" y="55.5">R8</text>
<text x="33.1" y="63.1">SBU1</text>
<text x="33.1" y="65.6">SBU2</text>
<text x="102.1" y="64.4">GND</text>
<text x="148.8" y="65.6">FREQ</text>
<text x="176.1" y="63.1">PG</text>
<text x="239" y="65.4">D7</text>
<text x="22.5" y="66.3" transform="rotate(-90 22.5 66.3)">SHIELD</text>
<text x="30.1" y="66.3" transform="rotate(-90 30.1 66.3)">GND</text>
<text x="124.3" y="72">R4</text>
<text x="148.8" y="70.7">SS</text>
<text x="196.9" y="66.9">R6</text>
<text x="196.9" y="69.4">100k</text>
<text x="239" y="67.9">LED</text>
<text x="267.2" y="68.2">GND</text>
<text x="48.2" y="75.8">+12V</text>
<text x="61.5" y="75.8">LF80_TO252</text>
<text x="65.3" y="73.3">U16</text>
<text x="102.3" y="74.5">P8V</text>
<text x="123.3" y="74.5">62k</text>
<text x="139.7" y="73.3">C8</text>
<text x="139.7" y="75.8">22n</text>
<text x="175" y="73.3">VCC</text>
<text x="198.1" y="75.8">C10</text>
<text x="238.7" y="75.8">R7</text>
<text x="19.6" y="82.1">GND</text>
<text x="62.5" y="79.6">VI</text>
<text x="68.2" y="83.6" transform="rotate(-90 68.2 83.6)">GND</text>
<text x="69.5" y="79.6">VO</text>
<text x="148.8" y="82.1">SYNCO</text>
<text x="196.3" y="83.9">GND</text>
<text x="198.1" y="78.3">4.7u</text>
<text x="238.1" y="78.3">2K2</text>
<text x="54.6" y="86">C100</text>
<text x="54.6" y="88.5">100n</text>
<text x="77.5" y="84.7">D23</text>
<text x="77.5" y="87.2">1N4007</text>
<text x="91.4" y="89.8">C102</text>
<text x="97.8" y="88.5">LED</text>
<text x="97.8" y="86">D24</text>
<text x="127.5" y="84.7">GND</text>
<text x="133.9" y="84.7">GND</text>
<text x="138.4" y="88.5">R5</text>
<text x="148.8" y="86">SYNCIN</text>
<text x="173.4" y="86">MODE</text>
<text x="210.6" y="85.7">JP1</text>
<text x="234.2" y="86">GND</text>
<text x="252.3" y="89" transform="rotate(-90 252.3 89)">R1</text>
<text x="254.9" y="89.5" transform="rotate(-90 254.9 89.5)">10k</text>
<text x="91.4" y="92.3">1u</text>
<text x="138.4" y="91">51k</text>
<text x="159.6" y="92.5" transform="rotate(-90 159.6 92.5)">AGND</text>
<text x="164.7" y="92.5" transform="rotate(-90 164.7 92.5)">PGND</text>
<text x="167.2" y="92.5" transform="rotate(-90 167.2 92.5)">PGND</text>
<text x="169.8" y="92.5" transform="rotate(-90 169.8 92.5)">PGND</text>
<text x="172.3" y="92.5" transform="rotate(-90 172.3 92.5)">PGND</text>
<text x="77.5" y="97.4">C101</text>
<text x="77.5" y="99.9">10u</text>
<text x="98.4" y="96.1">R78</text>
<text x="98.5" y="98.7">22k</text>
<text x="133.9" y="101.2">GND</text>
<text x="206.2" y="99.9">GND</text>
<text x="250.9" y="97.4">10k</text>
<text x="251.4" y="99.9">R2</text>
<text x="265.2" y="98">D1</text>
<text x="265.2" y="99.9">D_Zener</text>
<text x="48.2" y="113.9">REG2</text>
<text x="65.3" y="110.1">GND</text>
<text x="156.7" y="110.1">GND</text>
<text x="254.5" y="110.1">GND</text>
<text x="32.9" y="117.7">+12V</text>
<text x="42.3" y="116.4">NCV317MABSTT3G</text>
<text x="103.5" y="116.4">8P5</text>
<text x="45" y="121.5">VIN</text>
<text x="53" y="121.5">VOUT</text>
<text x="175.3" y="126">10k</text>
<text x="175.3" y="123.4">R73</text>
<text x="190.8" y="125.3">S</text>
<text x="240.2" y="124.1">MBR340</text>
<text x="242.8" y="121.5">D4</text>
<text x="257.8" y="124.1">1N5402</text>
<text x="260.3" y="121.5">D5</text>
<text x="270.4" y="122.8">+12V</text>
<text x="39.4" y="130.4">100n</text>
<text x="39.4" y="127.9">C16</text>
<text x="51.7" y="127.8" transform="rotate(-90 51.7 127.8)">ADJUST</text>
<text x="66" y="127.9">R9</text>
<text x="66" y="130.4">240R</text>
<text x="78.7" y="126.6">D9</text>
<text x="78.7" y="129.1">1N4007</text>
<text x="92.7" y="131.7">C18</text>
<text x="99.1" y="130.4">LED</text>
<text x="99.1" y="127.9">D10</text>
<text x="190.8" y="127.9">S</text>
<text x="190.8" y="130.4">S</text>
<text x="214.2" y="127.9">D</text>
<text x="266.7" y="129.1">D6</text>
<text x="266.7" y="131.7">LED</text>
<text x="92.7" y="134.2">1u</text>
<text x="143.5" y="135.5">1N5402</text>
<text x="145.4" y="132.9">D18</text>
<text x="154.1" y="135.5">5.6k</text>
<text x="154.3" y="132.9">R72</text>
<text x="161.8" y="136.9">B</text>
<text x="168.7" y="134.1" transform="rotate(-90 168.7 134.1)">C</text>
<text x="171.5" y="137.4">Q4</text>
<text x="190.8" y="132.9">G</text>
<text x="254" y="135.5">C1</text>
<text x="66" y="141.8">1k5</text>
<text x="66" y="139.3">R10</text>
<text x="78.7" y="139.3">C17</text>
<text x="78.7" y="141.8">10u</text>
<text x="99.7" y="138">R11</text>
<text x="99.8" y="140.6">22k</text>
<text x="168.7" y="141.6" transform="rotate(-90 168.7 141.6)">E</text>
<text x="171.5" y="139.9">NPN</text>
<text x="218" y="140.8">1.5KExxA</text>
<text x="224.1" y="138.3">D2</text>
<text x="236.2" y="138">D3</text>
<text x="236.2" y="140.6">MBR340</text>
<text x="254" y="138">47u</text>
<text x="267.4" y="141.8">22k</text>
<text x="267.9" y="139.3">R3</text>
<text x="166.9" y="149.5">GND</text>
<text x="48.8" y="153.3">GND</text>
<text x="38.1" y="160.9">REG3</text>
<text x="69.3" y="159.6">FB1</text>
<text x="79.5" y="161.9">3P3</text>
<text x="106.7" y="160.9">REG4</text>
<text x="137.9" y="159.6">FB2</text>
<text x="148.1" y="161.9">P3V3</text>
<text x="22.2" y="162.2">8P5</text>
<text x="30" y="163.4">LD1117S33TR_SOT223</text>
<text x="36.1" y="167.2">VI</text>
<text x="42.6" y="167.2">VO</text>
<text x="65.7" y="162.2">FerriteBead</text>
<text x="90.8" y="162.2">P5V</text>
<text x="98.6" y="163.4">LD1117S33TR_SOT223</text>
<text x="104.6" y="167.2">VI</text>
<text x="111.2" y="167.2">VO</text>
<text x="134.2" y="162.2">FerriteBead</text>
<text x="41.5" y="170.9" transform="rotate(-90 41.5 170.9)">GND</text>
<text x="64.8" y="172.3">D16</text>
<text x="110.1" y="170.9" transform="rotate(-90 110.1 170.9)">GND</text>
<text x="133.4" y="172.3">D11</text>
<text x="17.2" y="177.9">C36</text>
<text x="54.9" y="178.7">C37</text>
<text x="64.8" y="174.9">LED</text>
<text x="85.8" y="177.9">C38</text>
<text x="123.5" y="178.7">C39</text>
<text x="133.4" y="174.9">LED</text>
<text x="16.1" y="181.1">100n</text>
<text x="54.9" y="181.2">10u</text>
<text x="64.1" y="185">R30</text>
<text x="84.7" y="181.1">100n</text>
<text x="123.5" y="181.2">10u</text>
<text x="132.7" y="185">R22</text>
<text x="64.2" y="187.6">22k</text>
<text x="132.8" y="187.6">22k</text>
<text x="42.4" y="195.2">GND</text>
<text x="111" y="195.2">GND</text>
</g>
<g font-size="1.8" fill="#a90000">
<text x="40.7" y="34">A4</text>
<text x="182.2" y="32.8">6</text>
<text x="40.6" y="41.7">B5</text>
<text x="40.7" y="39.1">A5</text>
<text x="144.1" y="36.6">9</text>
<text x="182.2" y="39.1">7</text>
<text x="182.2" y="41.7">8</text>
<text x="40.7" y="46.7">A7</text>
<text x="144.1" y="46.7">3</text>
<text x="40.6" y="49.3">B7</text>
<text x="40.7" y="51.8">A6</text>
<text x="143.5" y="49.3">12</text>
<text x="181.6" y="49.3">18</text>
<text x="40.6" y="54.4">B6</text>
<text x="181.6" y="56.9">15</text>
<text x="40.6" y="64.5">B8</text>
<text x="40.7" y="62">A8</text>
<text x="143.5" y="64.5">20</text>
<text x="181.6" y="62">14</text>
<text x="21.3" y="71.2" transform="rotate(-90 21.3 71.2)">S1</text>
<text x="29" y="71.1" transform="rotate(-90 29 71.1)">A1</text>
<text x="143.5" y="69.6">19</text>
<text x="181.6" y="72.1">16</text>
<text x="60.3" y="78.5">1</text>
<text x="73" y="78.5">3</text>
<text x="143.5" y="81">13</text>
<text x="208" y="80.7" transform="rotate(-90 208 80.7)">3</text>
<text x="67.1" y="85.8" transform="rotate(-90 67.1 85.8)">2</text>
<text x="144.1" y="84.8">2</text>
<text x="182.2" y="84.8">1</text>
<text x="205" y="84.8">2</text>
<text x="208" y="90.9" transform="rotate(-90 208 90.9)">1</text>
<text x="158.5" y="97.8" transform="rotate(-90 158.5 97.8)">17</text>
<text x="163.6" y="97.2" transform="rotate(-90 163.6 97.2)">4</text>
<text x="166.1" y="97.2" transform="rotate(-90 166.1 97.2)">5</text>
<text x="168.7" y="97.8" transform="rotate(-90 168.7 97.8)">10</text>
<text x="171.2" y="97.8" transform="rotate(-90 171.2 97.8)">11</text>
<text x="41.2" y="120.4">3</text>
<text x="60.3" y="120.4">2</text>
<text x="186" y="124.2">1</text>
<text x="50.5" y="131.5" transform="rotate(-90 50.5 131.5)">1</text>
<text x="186" y="126.7">2</text>
<text x="186" y="129.3">3</text>
<text x="186" y="131.8">4</text>
<text x="219" y="126.7">5</text>
<text x="33.6" y="166.1">3</text>
<text x="46.3" y="166.1">2</text>
<text x="102.2" y="166.1">3</text>
<text x="114.9" y="166.1">2</text>
<text x="40.4" y="173.4" transform="rotate(-90 40.4 173.4)">1</text>
<text x="109" y="173.4" transform="rotate(-90 109 173.4)">1</text>
</g>
<g font-size="1.8" fill="#0f0f0f">
<text x="133.8" y="36.5">ENABLE</text>
<text x="238.8" y="61.9">PG_OUT</text>
<text x="256.5" y="75.9">ACC</text>
<text x="266.7" y="92.4">ENABLE</text>
<text x="167.6" y="112.7">BAT+</text>
<text x="137.1" y="136.8">ACC</text>
</g>
</svg>
